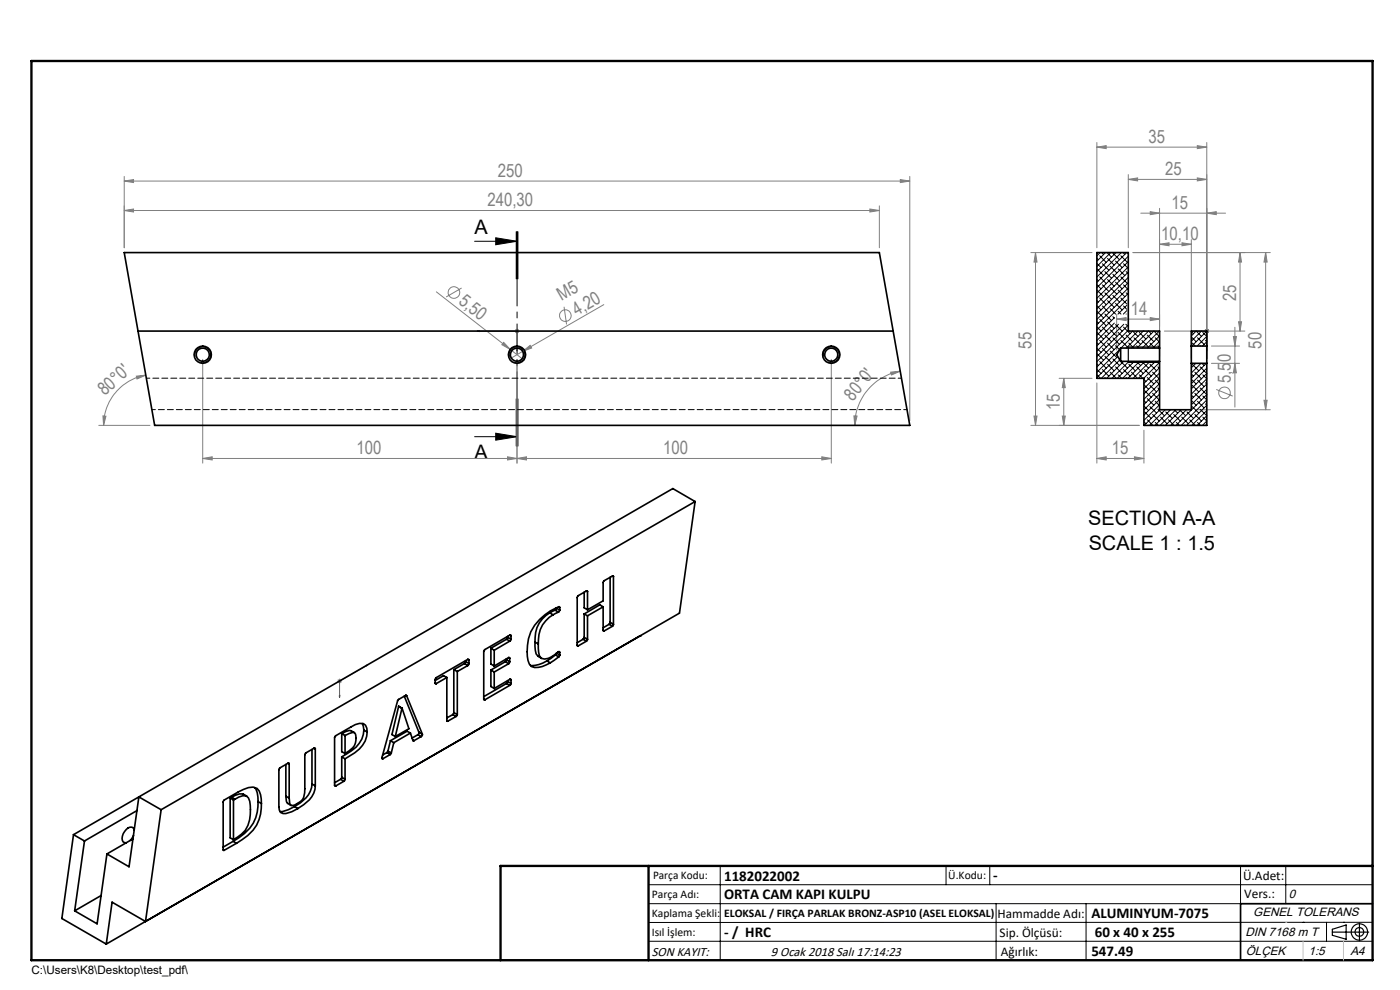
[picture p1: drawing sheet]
<svg xmlns="http://www.w3.org/2000/svg" width="297mm" height="210mm" viewBox="0 0 297 210" stroke-linecap="round" stroke-linejoin="round" font-family="sans-serif">
<g fill="none" stroke="#808080" stroke-width=".21">
<path d="M26.4 38.4l1.9-.3v.6zM26.4 37.4v15.2M26.4 38.4h166.6M191 38.1l2 .3-2 .3zM193 37.4v51.8M232.7 31.2l2-.3v.6zM232.7 30.2v22.4M232.7 31.2h23.3M239.4 38.1l1.9-.4v.7zM239.4 37v15.6M239.4 38.1h16.6M254 37.7l2 .4-2 .3z"/>
<path d="M254 30.9l2 .3-2 .3zM256 30.2v45.9M26.4 44.7l1.9-.4v.7zM26.4 44.7h160.1M184.5 44.3l2 .4-2 .3zM186.5 43.7v8.9M218.7 53.6h13M219.7 53.6l.3 2h-.6zM219.7 53.6v36.6M240.3 53.6h29.2M242 45.2h18M244 44.9l2 .3-2 .3z"/>
<path d="M246 51.8l2-.3v.6zM246 51.8h6.7M246 44.2v31.4M250.8 51.5l1.9 .3-1.9 .3zM252.7 50.8v25.3M256 45.2l2-.3v.6zM263.1 53.6v16.6M263.1 53.6l.3 2h-.7zM268.5 53.6v33.3M268.5 53.6l.3 2h-.7zM28.9 79.8l2-.2-1.8 .8zM30.9 79.6a10.8 10.8 0 0 0-8.9 10.6"/>
<path d="M43 76.2v22M92.6 61.9l15.6 12.2M97.9 61.1l-3.2 1.9M106.9 72.6l1.3 1.5-1.7-1zM108.2 74.1l2.9 2.3M109.2 70.2h1M109.3 69.9l.7 .7M109.7 69.7v1M109.7 76.2v22M110 69.9l-.7 .7M110.9 74.5l1.6-1.2 .3 .5zM110.9 74.5l-2.4 1.4"/>
<path d="M119.7 65.1l.5 3.7M128.1 64.6l-17.2 9.9M176.4 76.2v22M188.9 78.9l2.1-.2-1.9 .8zM191 78.7a11.7 11.7 0 0 0-9.7 11.5M236.9 67.7l2-.3v.6zM236.9 66.7v7.6M236.9 67.7h9.1M244 67.4l2 .3-2 .3zM247 70.2h17.1M255.7 69.9l.7 .7M256.4 69.9l-.7 .7"/>
<path d="M257 73.4h6M257 77.1h6M261.7 71.4h.6l-.3 2zM262 77.1l.3 2h-.6zM262 69.4v17M262.7 68.3h.7l-.3 1.9zM21 90.2h10.8M21.8 88.2l.7 .1-.5 1.9zM43 97.3l2-.4v.7zM43 97.3h133.4M107.7 96.9l2 .4-2 .3zM109.7 97.3l2-.4v.7z"/>
<path d="M174.3 96.9l2.1 .4-2.1 .3zM181.2 88.2l.6 .1-.5 1.9zM218.7 90.2h23M219.4 88.3h.6l-.3 1.9zM224.7 80.2h7M225.4 88.3h.6l-.3 1.9zM225.7 80.2v10M225.7 80.2l.3 2h-.6zM232.7 97.3l2-.4v.7zM232.7 81.2v17M232.7 97.3h10M240.7 96.9l2 .4-2 .3z"/>
<path d="M242.7 91.3v6.9M253.8 86.9h15.7M258 82.6l3.5 1.4M268.1 84.9h.7l-.3 2zM71.5 144.5h1M71.7 144.1l.7 .7M72 144v1M72.4 144.1l-.7 .7"/>
<circle cx="96.3" cy="62.1" r="1.23"/>
<circle cx="119.9" cy="67" r="1.24"/>
<circle cx="259.8" cy="83.3" r="1.23"/>
</g>
<g fill="none" stroke="#000" stroke-width=".21">
<path d="M100.7 51.2h9M105.2 50.4l4.5 .8-4.5 .7zM109.5 49.2v10M109.7 49.2v10M109.9 49.2v10M41.4 75.7a1.67 1.67 0 0 1 1.5-2.1 1.67 1.67 0 0 1 1.8 1.8 1.67 1.67 0 0 1-2.1 1.5M108.1 75.7a1.66 1.66 0 0 1 1.4-2.1 1.66 1.66 0 0 1 1.8 1.8 1.66 1.66 0 0 1-2 1.5M174.7 75.7a1.67 1.67 0 0 1 1.5-2.1 1.67 1.67 0 0 1 1.8 1.8 1.67 1.67 0 0 1-2.1 1.5M239.4 73.6h6.6M239.4 76.9h6.6M100.7 92.6h9M105.2 91.9l4.5 .7-4.5 .8z"/>
<path d="M109.5 84.6v10M109.7 84.6v10M109.9 84.6v10zM137.6 187.7h153.6M137.6 191.7h153.6M137.6 199.7h153.6M152.8 183.7v20M200.7 183.7v4M210 183.7v4M211.3 191.7v12M230.4 191.7v12M263.2 183.7v20"/>
<path d="M272.8 183.7v8M276.4 195.6h.1M281.4 195.6v4.1M285 195.6h.1M291.2 195.6l-153.6 .1"/>
</g>
<g fill="none" stroke="#000" stroke-width=".25">
<path d="M239.4 73.6v3.3M282.6 197.7h7.8M282.6 197.1l3-.9v3l-3-.8zM288.4 195.8v3.8M106.2 203.7h185"/>
<circle cx="288.4" cy="197.7" r="1.74"/>
<circle cx="288.4" cy="197.7" r=".93"/>
</g>
<path d="M101.2 70.2l.4-.1v.2zM101.2 70.2h8.5v4.3M109.6 74h.2l-.1 .5zM256 74.5v-.5v.5M256 70.1v.2zM256 70.2h.1M256 70.2v4.3M72 147.6h.1l-.1 .3zM77.7 141.1l.3-.1-.3 .3zM78 141l-6 3.5v3.4" fill="none" stroke="#00f" stroke-width=".21"/>
<path d="M109.7 49.2v45.4" fill="none" stroke="#000" stroke-width=".21" stroke-dasharray="6.3 1.3 1.3 1.3" stroke-dashoffset=".8"/>
<path d="M291.2 191.7h-28v12" fill="none" stroke="#000" stroke-width=".35"/>
<path d="M6.7 12.9h284.5v190.8h-284.5zM137.6 183.7v20M291.2 183.7h-185v20" fill="none" stroke="#000" stroke-width=".5"/>
<path d="M276.4 199.7v4M285 199.7v4" fill="none" stroke="#c0c0c0" stroke-width=".21"/>
<path d="M272.8 195.6h.1" fill="none" stroke="#c0c0c0" stroke-width=".25"/>
<path d="M105.2 50.4l4.5 .8-4.5 .7zM105.2 91.9l4.5 .7-4.5 .8z" fill="#000"/>
<g fill="#00f">
<path d="M109.6 74l.1 .5 .1-.5zM101.2 70.2l.4 .1v-.2z"/>
<path d="M256 74v.5zM256 70.1v.2zM256 74v.5zM256 70.1v.2zM72 147.6h.1l-.1 .3zM77.7 141.1l.3-.1-.3 .3z"/>
</g>
<g fill="#808080">
<path d="M106.9 72.6l1.3 1.5-1.7-1z"/>
<path d="M110.9 74.5l1.6-1.2 .3 .5z"/>
<path d="M256 45.2l2-.3v.6zM244 44.9l2 .3-2 .3zM254 30.9l2 .3-2 .3zM232.7 31.2l2-.3v.6z"/>
<path d="M26.4 38.4l1.9-.3v.6zM191 38.1l2 .3-2 .3z"/>
<path d="M26.4 44.7l1.9-.4v.7zM184.5 44.3l2 .4-2 .3z"/>
<path d="M109.7 97.3l2-.4v.7zM174.3 96.9l2.1 .4-2.1 .3z"/>
<path d="M240.7 96.9l2 .4-2 .3zM232.7 97.3l2-.4v.7z"/>
<path d="M107.7 96.9l2 .4-2 .3zM43 97.3l2-.4v.7z"/>
<path d="M28.9 79.8l2-.2-1.8 .8zM21.8 88.2l.7 .1-.5 1.9z"/>
<path d="M188.9 78.9l2.1-.2-1.9 .8zM181.2 88.2l.6 .1-.5 1.9z"/>
<path d="M225.4 88.3h.6l-.3 1.9zM225.7 80.2l.3 2h-.6zM268.1 84.9h.7l-.3 2zM268.5 53.6l.3 2h-.7z"/>
<path d="M263.1 53.6l.3 2h-.7zM262.7 68.3h.7l-.3 1.9z"/>
<path d="M261.7 71.4h.6l-.3 2zM262 77.1l.3 2h-.6zM219.7 53.6l.3 2h-.6zM219.4 88.3h.6l-.3 1.9z"/>
<path d="M246 51.8l2-.3v.6zM250.8 51.5l1.9 .3-1.9 .3zM239.4 38.1l1.9-.4v.7zM254 37.7l2 .4-2 .3zM236.9 67.7l2-.3v.6zM244 67.4l2 .3-2 .3z"/>
</g>
<g fill="none" stroke="#000" stroke-width=".35">
<path d="M26.4 53.6h160.1l6.5 36.6h-160.2zM29.3 70.2h160.2M237.7 73.8v2.9M237.7 73.8h8.3M237.7 73.8l-.8 1.4 .8 1.5M237.7 76.7h8.3M246 73.8v2.9M246 73.8v-3.6h-6.6v-16.6h-6.7v26.6h10v10h13.3v-13.1M246 76.7v10.2h6.7v-9.8M252.7 73.4v3.7M252.7 73.4v-3.2h3.3v3.2M252.7 77.1h3.3"/>
<path d="M252.7 73.4h3.3M256 73.4v3.7M147.5 106.4l-3.4 23.7-113.2 65.4M147.5 106.4l-113.3 65.4M147.5 106.4l-4.8-2.8-113.2 65.4M99.2 139.9l-6.7 3.8-.2 .3v.9M99.2 139.9l.3 .1M104.1 137.5v3.4l.7 .4M104.1 137.5l.7 .4M104.8 137.9v3.4M107.4 139.9l-.2 .5M107.4 139.8v.1"/>
<path d="M107.4 139.9l.7 .5M107.5 135.6l-3.4 1.9M107.5 135.6l.7 .4M107.7 135.2l-.2 .4M107.7 135v.2M107.7 135.2l.7 .4M107.9 139.5l.2 .1M107.9 139.5l-3.1 1.8M108.1 139.6v.8M108.2 134.7l.2 .2M108.2 134.7l-5.5 3.3-.1 10.3M108.2 136l-3.4 1.9"/>
<path d="M108.4 135.6l-.2 .4M108.4 134.9v.7M113.5 136.2a4.1 4.1 0 0 0 .7 3l.7 .5M113.5 136.2l.7 .4M114.2 136.6a4.1 4.1 0 0 0 .7 3.1 3.1 3.1 0 0 0 3-1l.6-.5 .2 .2M116.6 130a6.4 6.4 0 0 0-3.1 6.2M116.6 130l.7 .4M117.3 130.4a6.2 6.2 0 0 0-3.1 6.2M117.8 129.4l-1.2 .6M117.8 129.4l.7 .4M117.8 138.9l-1.8 1.3M117.8 138.9l.7 .4"/>
<path d="M118 138.6l-.2 .3M118 129l-.2 .4M118 129h.1M118 129l.7 .4M118 138.5l.7 .5M118.5 129.8l-1.2 .6M118.5 128.7l.2 .2M118.5 138.2l.2 .2M118.5 139.3l-1.8 1.3M118.7 129.4l-.2 .4M118.7 128.9l-.1-.2a10.8 10.8 0 0 0-6.5 6.8 9.8 9.8 0 0 0 .2 5.4 2.15 2.15 0 0 0 2.7 .5l1.7-.8M118.7 139l-.2 .3"/>
<path d="M118.7 128.9v.5M118.7 138.4v.6M122.4 136.9l.1 .1h.2M122.4 136.9l.3 .1M123.7 135.6l-1.3 .7M123.7 135.6l.7 .4M123.9 135.2l-.2 .4M123.9 125.6v3.3l.7 .5M123.9 130.2v5M123.9 130.2l.7 .4M123.9 135.2l.7 .4M124.4 125.4l.2-.1v.2"/>
<path d="M124.4 125.4l-1.7 1-.3 .2v10.3M124.4 136l-1.7 1M124.4 125.4l.2 .1M124.6 135.6l-.2 .4M124.6 125.5v3.9M124.6 130.6v5M128 133.7l.2 .1M128 128.7l-3.4 1.9M128 128.7v5M128 128.7l-.8-.4-3.3 1.9M129.2 132.4l-1.2 .8M129.2 132.4l.7 .4"/>
<path d="M129.4 132l-.2 .4M129.4 122.4v9.6M129.4 132l.7 .4M129.9 122.2l.2 .1M129.9 122.2l-1.7 1-.2 .3v4l-3.4 1.9M129.9 132.8l-1.7 1M130.1 132.4l-.2 .4M130.1 122.3v10.1M135.8 134.9h.1M135.8 134.9l-113.3 65.4M66.2 159v7.3M66.6 158.7l-1.8 1.1-.1 .2v7.3a3 3 0 0 1-2.9 3.6l-.3-.6-.2-1"/>
<path d="M66.6 158.7h.2l.1 .1M66.6 158.7l.3 .1M66.9 158.8v7.9M72.5 155.6v3.8l.7 .4M72.5 155.6l.7 .4M73.2 156l1.7-.6a.96 .96 0 0 1 .6 1.2 2.92 2.92 0 0 1-1.5 2.7l-.8 .5M73.2 156v3.8M75.2 155.4l-1-.5-1.7 .7M76.9 153.5l.3 1.4M77.2 154.9a6.2 6.2 0 0 1-3.7 5l-1 .6M77.2 154.9l.7 .4M77.9 155.3a6 6 0 0 1-3.7 5l-1 .7"/>
<path d="M77.9 155.3a1.42 1.42 0 0 0-1.6-1.9l-.9 .3-4.4 2.5v10.4M82.1 159.6l-.9 .6M82.1 159.6l.7 .4M82.3 159.3l-.2 .3M82.3 159.3l.7 .4M82.8 157.1l-.5 2.2M82.8 157.1l.7 .4M83 159.7l-.2 .3M83.5 157.5l-.5 2.2M84.6 149.9l.7 .3M84.6 149.9l-1.5 5.9 .8 .4M84.6 149.9l.7 .4"/>
<path d="M85.3 150.3l-1.4 5.9M85.3 150.2l1.4 4.4-2.8 1.6M85.3 150.2v.1M85.8 147.7l3.1 7.6M86.1 147.5l.2 .1M86.3 147.6l-.2-.1-1.6 .9-.2 .2-3.3 12.1a.16 .16 0 0 0 0 .2 .16 .16 0 0 0 .2 0M86.3 147.6l3.3 8.1M87.1 155.5l.5 1.6h.2M87.1 155.5l-3.6 2M87.1 155.5l-.7-.4-3.6 2M87.6 157l.2 .1M88.7 155.8l-1.3 .8"/>
<path d="M88.7 155.8l.7 .4M88.9 155.3l-.2 .5M88.9 155.3l.7 .4M89.4 156.2l-1.6 .9M89.6 155.7l-.2 .5M92.3 144.9l.2 .1M94.8 152.9l.2 .1M94.8 143.7l-2.3 1.3M94.8 143.7v9.2M94.8 143.7l-.7-.4-1.8 1M96.1 151.6l-1.3 .7M96.1 151.6l.7 .4"/>
<path d="M96.3 151.2l-.2 .4M96.3 142.1v9.1M96.3 142.1l.7 .3M96.3 151.2l.7 .4M96.8 152l-1.8 1M97 151.6l-.2 .4M97 142.4v9.2M98.5 140.7l-2.2 1.4M98.5 140.7l.7 .5M98.8 140.3l-.3 .4M98.8 140.2v.1M98.8 140.3l.7 .4"/>
<path d="M99.2 141.2l-2.2 1.2M99.5 140.7l-.3 .5M99.5 140v.7M102.6 148.3l.1 .2 .2-.1M102.6 148.3l.3 .1M104.1 142.1v3.5l.7 .4M104.1 142.1l.7 .4M104.8 142.5v3.5M107.2 140.4l-3.1 1.7M107.2 140.4l.7 .4M107.5 145l-4.9 2.8M107.5 145l.7 .4"/>
<path d="M107.7 144.6l-.2 .4M107.7 144.4v.2M107.7 144.6l.7 .4M107.9 140.8l-3.1 1.7M108.1 140.4l-.2 .4M108.2 144.1l.2 .1M108.2 145.4l-5.3 3M108.2 144.1l-3.4 1.9M108.4 145l-.2 .4M108.4 144.2v.8M116 140.2a5.6 5.6 0 0 1-3.5 .9M116 140.2l.7 .4"/>
<path d="M15.6 177.1l2.3 1.3M15.6 177.1l-2.5 17.7 9.4 5.5M17.9 178.4l-2.1 14.8M28.2 177.9l-5.5 3.2M28.3 177.2l-.7 1.1M28.5 176.1a.74 .74 0 0 0-.5-.7 .74 .74 0 0 0-.8 .2 2.44 2.44 0 0 0-1.1 3l.7 .2M29.1 171.9l-11.2 6.5M29.5 169l-2.1 14.9-4.7-2.8M29.5 169l4.7 2.8M29.5 169l-13.9 8.1M34.2 171.8l-3.3 23.7M48.8 169.3v8.4l.7 .4"/>
<path d="M48.8 169.3l.7 .4M49.1 169.1l-.3 .2M49.1 169.1l.7 .4M49.5 178.5l-2.2 1.2M49.5 178.5l.7 .4M49.5 169.7v8.4M49.8 169.5l1.7-.7h.7a3.3 3.3 0 0 1 .9 3 6.2 6.2 0 0 1-3.6 6.3M49.8 169.5l-.3 .2M50.2 178.9l-2.6 1.5M52.4 168.9a1.89 1.89 0 0 0-2.4-.2l-.9 .4M54 167.1a4.4 4.4 0 0 1 .8 2.9M54.8 170a8.2 8.2 0 0 1-4.1 7.7l-1.2 .8"/>
<path d="M54.8 170l.7 .5M55.5 170.5a8.2 8.2 0 0 1-4.1 7.6l-1.2 .8M55.5 170.5a4.2 4.2 0 0 0-1-3.3l-.8-.2a12.7 12.7 0 0 0-6.1 2.7l-.3 .3v10.2M60.6 168.9l.3 1.3 .8 .6M60.6 162.2v6.7M60.6 168.9l.7 .4M61.1 161.9l.2-.1v.2M61.1 161.9l-1.8 1-.1 .3 .1 8.7 .2 .5 .5 .2h.6l1.3-.4 1.3-.7M61.1 161.9l.2 .1M61.3 162v7.3M62.5 171.1l-1.3 .7-1.8 .4M62.5 171.1l.7 .4"/>
<path d="M66.2 166.3a5.1 5.1 0 0 1-2.5 4l-1.2 .8M66.2 166.3l.7 .4M66.9 166.7a4.8 4.8 0 0 1-2.5 4l-1.2 .8M71 166.6l.2 .1M72.2 165.3l-1.2 .7M72.2 165.3l.8 .4M72.5 164.9l-.3 .4M72.5 160.5v4.4M72.5 160.5l.7 .5M72.5 164.9l.7 .4M73 165.7l-1.8 1M73.2 165.3l-.2 .4"/>
<path d="M73.2 161v4.3M81 160.8l.2 .1M82.8 160l-1.6 .9M21.4 190l-5.6 3.2M22.7 181.1l-2.1 14.9-4.8-2.8M30.9 195.5l-7.1-4.1-1.3 8.9M47.3 180.2l.1 .2h.2M47.3 180.2l.3 .2"/>
<circle cx="43" cy="75.2" r="1.41"/>
<circle cx="43" cy="75.2" r="1.83"/>
<circle cx="109.7" cy="75.2" r="1.41"/>
<circle cx="109.7" cy="75.2" r="1.83"/>
<circle cx="176.3" cy="75.2" r="1.84"/>
<circle cx="176.3" cy="75.3" r="1.4"/>
</g>
<path d="M31.1 80.2h160.2M32.2 86.9h160.2" fill="none" stroke="#000" stroke-width=".21" stroke-dasharray="1.3 .6" stroke-dashoffset=".5"/>
<g fill="none" stroke="#000" stroke-width=".21">
<path d="M232.7 59.3l.3 .3M232.7 55.9l.9 .9M232.7 54.8l.3 .3M232.7 57l1.4 1.4M233.3 58.7l1.4 1.4M233.3 54.2l1.4 1.5M233.4 53.6l-.7 .7M233.7 53.6l.4 .4M233.9 55.9l1.3 1.4M234.4 57.6l1.4 1.4M234.5 53.6l-1.8 1.8M234.8 53.6l1 .9"/>
<path d="M235 59.3l1.4 1.4M235 54.8l1.4 1.4M235.5 56.5l1.4 1.4M235.6 53.6l-2.9 2.9M236.1 53.7l1.4 1.4M236.1 58.2l1.4 1.4M236.6 59.9l1.5 1.4M236.6 55.4l1.5 1.4M236.7 53.6l-4 4M237.2 57l1.4 1.4M237.8 54.2l1.4 1.5M237.8 58.7l1.4 1.4"/>
<path d="M237.9 53.6l-5.2 5.2M238.2 53.6l.4 .4M238.3 55.9l1.1 1M238.9 57.6l.5 .5M239 53.6l-6.3 6.3M239.4 54.4l-6.7 6.6M239.4 55.5l-6.7 6.7M239.4 56.6l-6.7 6.7M239.4 57.7l-6.7 6.7M239.4 58.8l-6.7 6.7M239.4 60l-6.7 6.6M232.7 78.3l.9 .9"/>
<path d="M232.7 77.2l.3 .3M232.7 73.9l.9 .8M232.7 72.7l.3 .4M232.7 69.3l.9 .9M232.7 68.2l.3 .4M232.7 64.9l.9 .8M232.7 63.7l.3 .4M232.7 60.4l.9 .9M232.7 79.5l.8 .7M232.7 75l1.4 1.4M232.7 70.5l1.4 1.4M232.7 66l1.4 1.4"/>
<path d="M232.7 61.6l1.4 1.3M233.3 76.7l1.4 1.4M233.3 72.2l1.4 1.4M233.3 67.7l1.4 1.4M233.3 63.2l1.4 1.4M233.9 78.4l1.3 1.4M233.9 73.9l1.3 1.4M233.9 69.4l1.3 1.4M233.9 64.9l1.3 1.4M233.9 60.4l1.3 1.4M234.4 75.6l1.4 1.4M234.4 71.1l1.4 1.4"/>
<path d="M234.4 66.6l1.4 1.4M234.4 62.1l1.4 1.4M235 77.2l1.4 1.5M235 72.8l1.4 1.4M235 68.3l1.4 1.4M235 63.8l1.4 1.4M235.5 78.9l1.3 1.3M235.5 74.5l1.4 1.3M235.5 69.9l1.4 1.5M235.5 65.5l1.2 1.1M235.5 61l1.4 1.4M236.1 76.1l1.4 1.4"/>
<path d="M236.1 71.6l1.4 1.5M236.1 67.2l.3 .3M236.1 62.6l1.4 1.5M236.4 67.4l-3.7 3.7M236.4 68.5l-3.7 3.7M236.6 77.8l1.5 1.4M236.6 73.3l.9 .9M236.6 68.9l1.5 1.3M236.6 64.3l1.5 1.4M237.1 75.6l-4.4 4.5M237.2 79.5l.7 .7M237.2 70.5l1.4 1.4"/>
<path d="M237.2 66l.6 .6M237.2 61.6l1.4 1.3M237.3 68.8l-4.6 4.6M237.6 76.3l-4 3.9M237.6 74l-4.9 5M237.8 76.7l1.4 1.4M237.8 72.2l1.4 1.4M237.8 63.2l1.2 1.3M238.3 78.4l1.4 1.4M238.3 69.4l1.4 1.4M238.3 64.9l.7 .7M238.3 60.4l1.1 1"/>
<path d="M238.4 76.7l-3.6 3.5M238.4 68.8l-5.7 5.7M238.8 68.8l.4 .3M238.9 71.1l1.4 1.4M238.9 66.6h.1M238.9 62.1l.5 .4M239 63.6l-6.3 6.4M239 64.8l-1.8 1.8M239 65.9l-.7 .7M239.4 61.1l-6.7 6.7M239.4 62.2l-6.7 6.7M239.4 69l-6.7 6.6"/>
<path d="M239.4 70.1l-6.7 6.6M239.5 77.2l1.3 1.5M239.5 72.8l1 1M239.5 76.7l-3.6 3.5M240 76.7l.3 .3M240 78.9l1.3 1.3M240.6 71.6l1.4 1.5M240.6 76.7l-3.6 3.5M241.1 76.7l.9 .8M241.1 77.8l1.4 1.4M241.1 73.3l.6 .5M241.4 71.4l-1.1-1.2-7.6 7.6"/>
<path d="M241.4 70.2l-3.6 3.6M241.7 79.5l.7 .7M241.7 70.5l1.4 1.4M241.8 76.7l-3.6 3.5M242.3 76.7l1.4 1.4M242.3 72.2l1.4 1.4M242.5 70.2h.1M242.5 70.2l-3.6 3.6M242.8 78.4l1.4 1.4M242.9 76.7l-3.6 3.5M243.4 71.1l1.4 1.4M243.9 77.2l1.5 1.5"/>
<path d="M243.9 72.8l1.1 1M244 76.7l-3.6 3.5M244.2 70.8l-.5-.6-3.6 3.6M244.4 76.7l.4 .3M244.5 78.9l1.4 1.5M245.1 71.6l.9 1M245.1 76.7l-3.6 3.5M245.6 76.7l.4 .4M245.6 77.8l.4 .4M245.6 73.3l.4 .4M245.9 71.4l-1.1-1.2-3.6 3.6M245.9 70.2l-3.6 3.6"/>
<path d="M246 79.1l-3.3 3.3M246 71.3l-2.6 2.5M246 72.4l-1.5 1.4M246 73.5l-.3 .3M246 76.9l-3.4 3.3M246 78l-3.3 3.3M252.7 71.3l1.1-1.1 1.1 1.2M252.7 71.5l1.1 1M252.7 70.3l.5 .5M252.7 79.3l.5 .5M252.9 72.8l.7 .6M252.9 77.2l1.4 1.5"/>
<path d="M253.5 78.9l1.4 1.5M253.7 77.1l-1 .9M254 71.6l1.4 1.5M254.6 73.3l.1 .1M254.6 77.8l1.4 1.4-3.3 3.3M254.8 77.1l-2.1 2M254.9 70.2l-2.2 2.2M255 77.1l.4 .4M255.2 70.5l.8 .9-2 2M255.2 79.5l.8 .9-3.3 3.2M255.7 72.2l.3 .3-.9 .9M255.9 77.1l-3.2 3.1"/>
<path d="M256 70.2l-3.2 3.2M256 78.1l-3.3 3.3M234.4 80.1l.2 .1M238.9 80.1l.2 .1M242.7 89.5l.4 .4M242.7 86.1l1 1M242.7 85l.4 .4M242.7 81.6l1 1M242.7 80.5l.4 .4M242.8 87.4l1.4 1.4M242.8 82.9l1.4 1.4M243.4 89l1.2 1.2"/>
<path d="M243.4 84.6l1.4 1.4M243.4 80.1l1.4 1.3M243.9 86.2l1.5 1.4M243.9 81.7l1.5 1.4M244.5 87.9l1.4 1.4M244.5 83.4l1.4 1.4M245.1 89.6l.6 .6M245.1 85.1l.9 1M245.1 80.6l.9 1M245.6 86.8l1.4 1.4M245.6 82.3l.4 .4M246 80.2l-3.3 3.4"/>
<path d="M246 81.4l-3.3 3.3M246 82.5l-3.3 3.3M246 83.6l-3.3 3.4M246 84.7l-3.3 3.4M246 85.9l-3.3 3.3M246.1 86.9l-3.4 3.3M246.2 88.5l1.4 1.4M246.7 90.2h.1M247.2 86.9l-3.3 3.3M247.3 87.4l1.4 1.4M247.9 89l1.2 1.2M248 86.9l.1 .2"/>
<path d="M248.3 86.9l-3.3 3.3M249 87.9l1.4 1.4M249.1 86.9l.7 .7M249.4 86.9l-3.3 3.3M249.6 89.6l.6 .6M250.2 86.9l1.3 1.3M250.6 86.9l-3.4 3.3M250.7 88.5l1.4 1.4M251.2 90.2h.1M251.7 86.9l-3.3 3.3M251.8 87.4l1.4 1.4M252.4 89l1.1 1.2"/>
<path d="M252.5 86.9l.1 .2M252.7 84.9l1.1 1.1M252.7 83.8l.5 .5M252.7 80.5l1.1 .9M252.9 86.2l1.4 1.4M252.9 81.7l1.4 1.4M253.5 87.9l1.4 1.4M253.5 83.4l1.4 1.4M254 89.6l.7 .6M254 85.1l1.4 1.4M254 80.6l1.4 1.4M254.6 82.3l1.4 1.4-6.5 6.5"/>
<path d="M254.6 86.8l1.4 1.4-2 2M255.2 84l.8 .8-5.4 5.4M255.2 88.5l.8 .8-.9 .9M255.7 81.2l.3 .2-3.3 3.3M255.7 85.7l.3 .3-4.3 4.2M255.7 90.2h.1M256 82.6l-3.3 3.3M256 87.1l-3.2 3.1"/>
</g>
<g font-size="4.2">
<text x="100.7" y="49.7">A</text>
<text x="100.7" y="97.4">A</text>
<text x="230.8" y="111.3">SECTION A-A</text>
<text x="231" y="116.6">SCALE 1 : 1.5</text>
</g>
<g font-size="3.9" fill="#808080">
<text x="243.6" y="30.3">35</text>
<text x="105.6" y="37.5">250</text>
<text x="247.2" y="37.2">25</text>
<text x="103.4" y="43.8">240,30</text>
<text x="248.6" y="44.3">15</text>
<text x="246.3" y="50.9">10,10</text>
<text x="97.1" y="64.3" transform="rotate(38 97.1 64.3)">5,50</text>
<text x="119.1" y="63.9" transform="rotate(-30 119.1 63.9)">M5</text>
<text x="262.2" y="63.9" transform="rotate(-90 262.2 63.9)">25</text>
<text x="122.4" y="67.1" transform="rotate(-30 122.4 67.1)">4,20</text>
<text x="239.9" y="66.8">14</text>
<text x="218.8" y="74" transform="rotate(-90 218.8 74)">55</text>
<text x="267.6" y="74" transform="rotate(-90 267.6 74)">50</text>
<text x="261.1" y="81.3" transform="rotate(-90 261.1 81.3)">5,50</text>
<text x="22.2" y="84" transform="rotate(-42 22.2 84)">80°0'</text>
<text x="180.9" y="85.2" transform="rotate(-51 180.9 85.2)">80°0'</text>
<text x="224.8" y="87" transform="rotate(-90 224.8 87)">15</text>
<text x="75.6" y="96.4">100</text>
<text x="140.7" y="96.4">100</text>
<text x="235.8" y="96.4">15</text>
</g>
<g font-size="3.2">
<text x="153.6" y="186.8">1182022002</text>
<text x="153.6" y="190.8">ORTA CAM KAPI KULPU</text>
<text x="210.7" y="186.6">-</text>
<text x="231.5" y="194.8">ALUMINYUM-7075</text>
<text x="153.6" y="198.8">- / HRC</text>
<text x="231.5" y="202.8">547.49</text>
<text x="232.2" y="198.7">60 x 40 x 255</text>
</g>
<g font-size="2.8">
<text x="263.7" y="186.7">Ü.Adet:</text>
<text x="263.9" y="190.5">Vers.:</text>
<text x="211.6" y="194.8">Hammadde Adı:</text>
<text x="138.3" y="202.8">SON KAYIT:</text>
<text x="163.6" y="202.8">9 Ocak 2018 Salı 17:14:23</text>
<text x="212.1" y="198.7">Sip. Ölçüsü:</text>
<text x="212.3" y="202.7">Ağırlık:</text>
</g>
<g font-size="2.6">
<text x="273.4" y="190.4">0</text>
<text x="265.9" y="194.4">GENEL TOLERANS</text>
<text x="264.2" y="198.5">DIN 7168 m T</text>
<text x="264.3" y="202.6">ÖLÇEK</text>
<text x="277.6" y="202.6">1:5</text>
<text x="286.5" y="202.6">A4</text>
</g>
<g font-size="2.5">
<text x="138.3" y="190.5">Parça Adı:</text>
<text x="138.5" y="186.5">Parça Kodu:</text>
<text x="201.2" y="186.5">Ü.Kodu:</text>
<text x="138.3" y="194.5">Kaplama Şekli:</text>
<text x="153.6" y="194.5">ELOKSAL / FIRÇA PARLAK BRONZ-ASP10 (ASEL ELOKSAL)</text>
<text x="138.3" y="198.6">Isıl İşlem:</text>
<text x="6.7" y="206.7">C:\Users\K8\Desktop\test_pdf\</text>
</g>
</svg>
